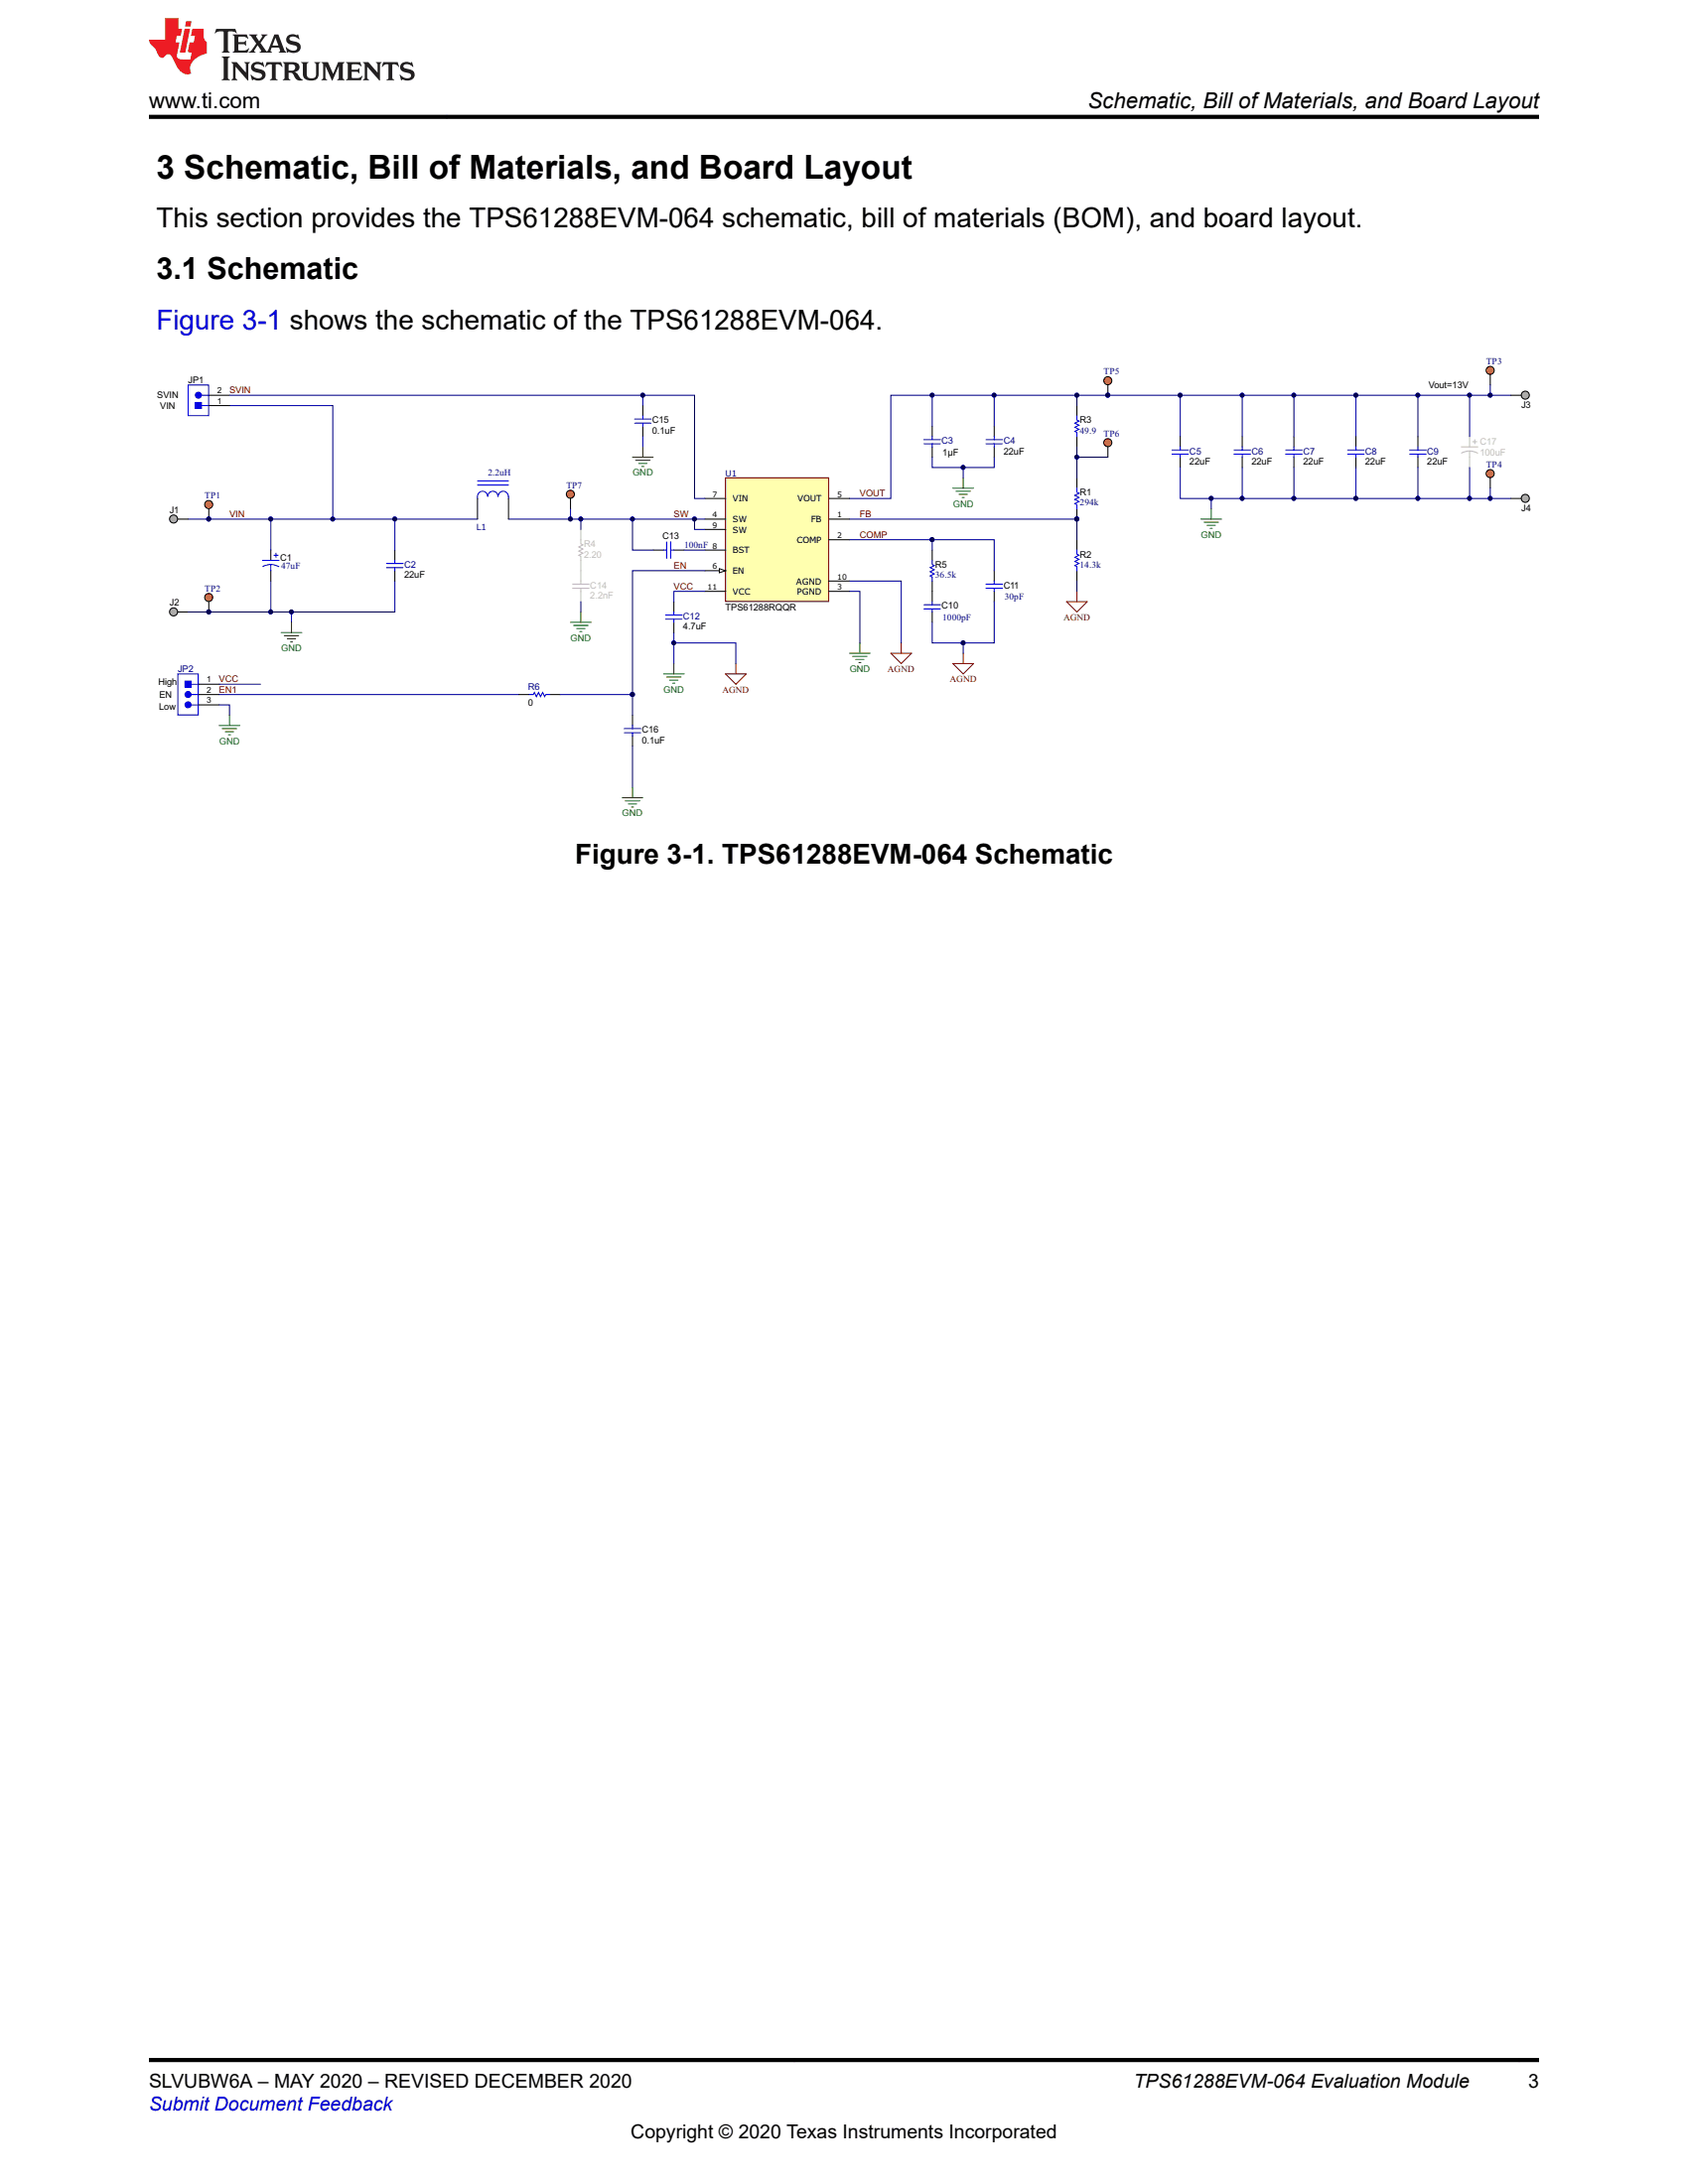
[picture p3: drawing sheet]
<svg xmlns="http://www.w3.org/2000/svg" width="216mm" height="279mm" viewBox="0 0 216 279" stroke-linecap="round" stroke-linejoin="round" font-family="sans-serif">
<path d="M92.8 61.1h13.2v15.8h-13.2z" fill="#ffffaf"/>
<path d="M92.8 61.1h13.2v15.8h-13.2z" fill="none" stroke="#7f0000" stroke-width=".13"/>
<path d="M90.2 75.7h2.6M90.2 63.8h2.6M90.2 66.4h2.6M90.2 67.7h2.6M90.2 70.4h2.6M90.2 73h2.6M106 69.1h2.7" fill="none" stroke="#000" stroke-width=".13"/>
<path d="M92 72.7l.8 .3-.8 .3z" fill="#fff"/>
<path d="M92 72.7l.8 .3-.8 .3zM106 66.4h2.7M106 63.8h2.7M106 74.3h2.7M106 75.7h2.7" fill="none" stroke="#000" stroke-width=".13"/>
<circle cx="22.2" cy="66.4" r=".52" fill="#b1abaf"/>
<g fill="none" stroke="#000" stroke-width=".13">
<path d="M22.7 66.4h1.4"/>
<circle cx="22.2" cy="66.4" r=".52"/>
</g>
<circle cx="22.2" cy="78.3" r=".52" fill="#b1abaf"/>
<g fill="none" stroke="#000" stroke-width=".13">
<path d="M22.7 78.3h1.4"/>
<circle cx="22.2" cy="78.3" r=".52"/>
</g>
<path d="M24.1 49.2h2.6v4h-2.6z" fill="#fff"/>
<path d="M24.1 49.2h2.6v4h-2.6zM25.8 50.6h.9" fill="none" stroke="#00f" stroke-width=".13"/>
<circle cx="25.4" cy="50.6" r=".38" fill="#00f"/>
<g fill="none" stroke="#00f" stroke-width=".13">
<path d="M25.8 51.9h.9"/>
<circle cx="25.4" cy="50.6" r=".38"/>
</g>
<path d="M26.7 51.9h2.7M26.7 50.6h2.7" fill="none" stroke="#000" stroke-width=".13"/>
<path d="M25 51.5h.8v.8h-.8z" fill="#00f"/>
<path d="M25 51.5h.8v.8h-.8zM81.2 53.6h2.1M81.2 54.1h2.1M82.2 53.2v.4M82.2 54.1v.4" fill="none" stroke="#00f" stroke-width=".13"/>
<path d="M73.2 74.7h2.1M73.2 75.3h2.1M74.3 67.7v1.9l.3 .1-.6 .3 .6 .2-.6 .3 .6 .3-.6 .2 .3 .2v3.5M74.3 75.3v1.7" fill="none" stroke="#bfbdbb" stroke-width=".13"/>
<path d="M37.3 79.6v1.3M73 79.6h2.6M74.3 78.3v1.3M36 80.9h2.6M36.4 81.3h1.8M36.8 81.7h1M37.1 82.1h.3M73.4 80h1.8M73.8 80.4h1M74.2 80.8h.2" fill="none" stroke="#007f00" stroke-width=".13"/>
<path d="M82.2 51.9v1.3M82.2 54.5v1.3" fill="none" stroke="#000" stroke-width=".13"/>
<circle cx="195.1" cy="50.6" r=".52" fill="#b1abaf"/>
<g fill="none" stroke="#000" stroke-width=".13">
<path d="M193.3 50.6h1.3"/>
<circle cx="195.1" cy="50.6" r=".52"/>
</g>
<circle cx="195.1" cy="63.8" r=".52" fill="#b1abaf"/>
<g fill="none" stroke="#000" stroke-width=".13">
<path d="M119.2 54.5v1.3M119.2 57.2v1.3M86.2 77v1.3M86.2 79.6v1.3M193.3 63.8h1.3"/>
<circle cx="195.1" cy="63.8" r=".52"/>
</g>
<path d="M118.2 56.2h2.1M118.2 56.8h2.1M119.2 55.8v.4M119.2 56.8v.4M85.1 79.2h2.1M85.1 78.7h2.1M86.2 78.3v.4M86.2 79.2v.4" fill="none" stroke="#00f" stroke-width=".13"/>
<path d="M121.9 62.4h2.6M122.3 62.8h1.8M122.7 63.2h1M123.1 63.6h.2M123.2 61.1v1.3M153.6 66.4h2.6M154 66.8h1.8M154.4 67.2h1M154.8 67.6h.3M154.9 65.1v1.3" fill="none" stroke="#007f00" stroke-width=".13"/>
<path d="M136.4 77h2.7l-1.4 1.3zM137.7 75.7v1.3M121.9 84.9h2.6l-1.3 1.3zM123.2 83.6v1.3" fill="none" stroke="#7f0000" stroke-width=".13"/>
<path d="M22.7 86.2h2.7v5.3h-2.7z" fill="#fff"/>
<path d="M22.7 86.2h2.7v5.3h-2.7zM24.5 88.9h.9" fill="none" stroke="#00f" stroke-width=".13"/>
<circle cx="24.1" cy="88.8" r=".38" fill="#00f"/>
<g fill="none" stroke="#00f" stroke-width=".13">
<path d="M24.5 87.5h.9M24.5 90.2h.9"/>
<circle cx="24.1" cy="88.8" r=".38"/>
</g>
<path d="M25.4 87.5h2.6M25.4 88.9h2.6" fill="none" stroke="#000" stroke-width=".13"/>
<circle cx="24.1" cy="90.2" r=".38" fill="#00f"/>
<circle cx="24.1" cy="90.2" r=".38" fill="none" stroke="#00f" stroke-width=".13"/>
<path d="M25.4 90.2h2.6" fill="none" stroke="#000" stroke-width=".13"/>
<path d="M23.7 87.1h.7v.8h-.7z" fill="#00f"/>
<g fill="none" stroke="#00f" stroke-width=".13">
<path d="M126.1 56.2h2.1M126.1 56.8h2.1M127.2 55.8v.4M127.2 56.8v.4M137.7 53.2v.5l.3 .2-.5 .2 .5 .3-.5 .3 .5 .2-.5 .3 .2 .1v.5M149.9 57.6h2.1M149.9 58.1h2.1M151 57.2v.4M151 58.1v.4M157.8 57.6h2.1M157.8 58.1h2.1M158.9 57.2v.4"/>
<path d="M158.9 58.1v.4M164.4 57.6h2.2M164.4 58.1h2.2M165.5 57.2v.4M165.5 58.1v.4M172.4 57.6h2.1M172.4 58.1h2.1M173.4 57.2v.4M173.4 58.1v.4M180.3 57.6h2.1M180.3 58.1h2.1M181.4 57.2v.4"/>
<path d="M181.4 58.1v.4M49.4 72.1h2.2M49.4 72.6h2.2M50.5 71.7v.4M50.5 72.6v.4M84.9 70.4h.4M85.3 69.3v2.1M85.8 69.3v2.1M85.8 70.4h.4M118.2 77.4h2.1M118.2 77.9h2.1M119.2 71.7v.5l.3 .2-.5 .2 .5 .3-.5 .2 .5 .3-.5 .3 .2 .1v.5"/>
<path d="M119.2 77v.4M119.2 77.9v.4M126.1 74.7h2.1M126.1 75.3h2.1M127.2 74.3v.4M127.2 75.3v.4M23.7 87.1h.7v.8h-.7zM67.7 88.9h.5l.1-.3 .3 .5 .3-.5 .2 .5 .3-.5 .3 .5 .1-.2h.5M79.8 93.2h2.2M79.8 93.7h2.2M80.9 92.8v.4M80.9 93.7v.4"/>
</g>
<g fill="none" stroke="#000" stroke-width=".13">
<path d="M127.2 54.5v1.3M127.2 57.2v1.3M137.7 51.9v1.3M137.7 55.8v1.4M151 55.8v1.4M151 58.5v1.3M158.9 55.8v1.4M158.9 58.5v1.3M165.5 55.8v1.4M165.5 58.5v1.3M173.4 55.8v1.4M173.4 58.5v1.3"/>
<path d="M181.4 55.8v1.4M181.4 58.5v1.3M50.5 70.4v1.3M50.5 73v1.3M83.5 70.4h1.4M86.2 70.4h1.3M119.2 70.4v1.3M119.2 74.3v2.7M119.2 78.3v1.3M127.2 73v1.3M127.2 75.7v1.3M66.4 88.9h1.3"/>
<path d="M70.3 88.9h1.3M80.9 91.5v1.3M80.9 94.1v1.4"/>
</g>
<path d="M92.8 86.2h2.6l-1.3 1.3zM94.1 84.9v1.3M113.9 83.6h2.7l-1.3 1.3zM115.3 82.3v1.3" fill="none" stroke="#7f0000" stroke-width=".13"/>
<g fill="none" stroke="#007f00" stroke-width=".13">
<path d="M80.9 58.5h2.6M81.3 58.9h1.8M81.7 59.3h1.1M82.1 59.7h.3M82.2 57.2v1.3M28 92.8h2.7M28.4 93.2h1.9M28.8 93.6h1.1M29.2 94h.3M29.4 91.5v1.3M84.9 86.2h2.6M85.3 86.6h1.8"/>
<path d="M85.7 87h1M86.1 87.4h.2M86.2 84.9v1.3M108.7 83.6h2.6M109.1 84h1.8M109.5 84.4h1M109.8 84.8h.3M110 82.3v1.3M79.6 102.1h2.6M80 102.5h1.8M80.4 102.8h1M80.8 103.2h.2"/>
<path d="M80.9 100.7v1.4"/>
</g>
<path d="M186.9 57.2h2.1M186.9 58a2.1 2.1 0 0 1 2.1 0M188 55.8v1.4M188 57.7v2.1M188.4 56.5h.5M188.6 56.2v.6" fill="none" stroke="#bfbdbb" stroke-width=".13"/>
<circle cx="26.7" cy="64.5" r=".52" fill="#fd8200"/>
<g fill="none" stroke="#000" stroke-width=".13">
<path d="M26.7 65.1v1.3"/>
<circle cx="26.7" cy="64.5" r=".52"/>
</g>
<circle cx="26.7" cy="66.4" r=".25" fill="#00007f"/>
<circle cx="26.7" cy="66.4" r=".25" fill="none" stroke="#00007f" stroke-width=".13"/>
<circle cx="26.7" cy="66.4" r=".25" fill="#00007f"/>
<circle cx="26.7" cy="66.4" r=".25" fill="none" stroke="#00007f" stroke-width=".13"/>
<circle cx="26.7" cy="76.4" r=".52" fill="#fd8200"/>
<g fill="none" stroke="#000" stroke-width=".13">
<path d="M26.7 77v1.3"/>
<circle cx="26.7" cy="76.4" r=".52"/>
</g>
<circle cx="26.7" cy="78.3" r=".25" fill="#00007f"/>
<circle cx="26.7" cy="78.3" r=".25" fill="none" stroke="#00007f" stroke-width=".13"/>
<circle cx="26.7" cy="78.3" r=".25" fill="#00007f"/>
<circle cx="26.7" cy="78.3" r=".25" fill="none" stroke="#00007f" stroke-width=".13"/>
<circle cx="190.6" cy="47.4" r=".52" fill="#fd8200"/>
<g fill="none" stroke="#000" stroke-width=".13">
<path d="M190.6 47.9v1.3"/>
<circle cx="190.6" cy="47.4" r=".52"/>
</g>
<circle cx="190.6" cy="60.6" r=".52" fill="#fd8200"/>
<g fill="none" stroke="#000" stroke-width=".13">
<path d="M190.6 61.1v1.3"/>
<circle cx="190.6" cy="60.6" r=".52"/>
</g>
<circle cx="141.7" cy="48.7" r=".52" fill="#fd8200"/>
<g fill="none" stroke="#000" stroke-width=".13">
<path d="M141.7 49.2v1.4"/>
<circle cx="141.7" cy="48.7" r=".52"/>
</g>
<circle cx="141.7" cy="50.6" r=".25" fill="#00007f"/>
<circle cx="141.7" cy="50.6" r=".25" fill="none" stroke="#00007f" stroke-width=".13"/>
<circle cx="141.7" cy="50.6" r=".25" fill="#00007f"/>
<circle cx="141.7" cy="50.6" r=".25" fill="none" stroke="#00007f" stroke-width=".13"/>
<circle cx="141.7" cy="56.6" r=".52" fill="#fd8200"/>
<g fill="none" stroke="#000" stroke-width=".13">
<path d="M141.7 57.2v1.3"/>
<circle cx="141.7" cy="56.6" r=".52"/>
</g>
<circle cx="73" cy="63.2" r=".52" fill="#fd8200"/>
<g fill="none" stroke="#000" stroke-width=".13">
<path d="M34.6 70.4v1.3M34.6 73v1.3M61.1 63.8v2.6M65 63.8v2.6M73 63.8v1.3M137.7 61.1v1.3M137.7 65.1v1.3"/>
<circle cx="73" cy="63.2" r=".52"/>
</g>
<path d="M33.6 71.7h2.1M33.6 72.5a2.1 2.1 0 0 1 2.1 0M34.6 72.2v.8M35 71h.6M35.3 70.8v.5M61.1 62.1h3.9M61.1 61.5h3.9M62.4 63.5a.67 .67 0 0 0-.8-.6 .67 .67 0 0 0-.5 .9M63.7 63.5a.65 .65 0 0 0-.7-.7 .65 .65 0 0 0-.6 .7M63.7 63.5a.65 .65 0 0 1 .7-.7 .65 .65 0 0 1 .6 .7v.3" fill="none" stroke="#00f" stroke-width=".13"/>
<circle cx="137.7" cy="66.4" r=".25" fill="#00007f"/>
<circle cx="137.7" cy="66.4" r=".25" fill="none" stroke="#00007f" stroke-width=".13"/>
<path d="M137.7 62.4v.6l.3 .1-.5 .3 .5 .2-.5 .3 .5 .3-.5 .2 .2 .2v.5" fill="none" stroke="#00f" stroke-width=".13"/>
<circle cx="137.7" cy="66.4" r=".25" fill="#00007f"/>
<g fill="none" stroke="#00007f" stroke-width=".13">
<path d="M88.8 66.4v1.3h1.4"/>
<circle cx="137.7" cy="66.4" r=".25"/>
</g>
<path d="M137.7 69.1v1.3M137.7 73v1.3" fill="none" stroke="#000" stroke-width=".13"/>
<path d="M137.7 70.4v.5l.3 .1-.5 .3 .5 .3-.5 .2 .5 .3-.5 .3 .2 .1v.5" fill="none" stroke="#00f" stroke-width=".13"/>
<circle cx="88.8" cy="66.4" r=".25" fill="#00007f"/>
<g fill="none" stroke="#00007f" stroke-width=".13">
<path d="M74.3 66.4v1.3"/>
<circle cx="88.8" cy="66.4" r=".25"/>
</g>
<circle cx="74.3" cy="66.4" r=".25" fill="#00007f"/>
<g fill="none" stroke="#00007f" stroke-width=".13">
<path d="M82.2 50.6v1.3M82.2 55.8v1.4M74.3 77v1.3"/>
<circle cx="74.3" cy="66.4" r=".25"/>
</g>
<circle cx="82.2" cy="50.6" r=".25" fill="#00007f"/>
<g fill="none" stroke="#00007f" stroke-width=".13">
<path d="M29.4 51.9h13.2v14.5"/>
<circle cx="82.2" cy="50.6" r=".25"/>
</g>
<circle cx="42.6" cy="66.4" r=".25" fill="#00007f"/>
<g fill="none" stroke="#00007f" stroke-width=".13">
<path d="M50.5 74.3v4h-26.4"/>
<circle cx="42.6" cy="66.4" r=".25"/>
</g>
<circle cx="26.7" cy="78.3" r=".25" fill="#00007f"/>
<circle cx="26.7" cy="78.3" r=".25" fill="none" stroke="#00007f" stroke-width=".13"/>
<circle cx="34.6" cy="78.3" r=".25" fill="#00007f"/>
<circle cx="34.6" cy="78.3" r=".25" fill="none" stroke="#00007f" stroke-width=".13"/>
<circle cx="37.3" cy="78.3" r=".25" fill="#00007f"/>
<g fill="none" stroke="#00007f" stroke-width=".13">
<path d="M34.6 66.4v4"/>
<circle cx="37.3" cy="78.3" r=".25"/>
</g>
<circle cx="34.6" cy="66.4" r=".25" fill="#00007f"/>
<g fill="none" stroke="#00007f" stroke-width=".13">
<path d="M34.6 74.3v4"/>
<circle cx="34.6" cy="66.4" r=".25"/>
</g>
<circle cx="34.6" cy="78.3" r=".25" fill="#00007f"/>
<g fill="none" stroke="#00007f" stroke-width=".13">
<path d="M37.3 78.3v1.3"/>
<circle cx="34.6" cy="78.3" r=".25"/>
</g>
<circle cx="37.3" cy="78.3" r=".25" fill="#00007f"/>
<g fill="none" stroke="#00007f" stroke-width=".13">
<path d="M80.9 66.4v4h2.6M87.5 70.4h2.7"/>
<circle cx="37.3" cy="78.3" r=".25"/>
</g>
<circle cx="80.9" cy="66.4" r=".25" fill="#00007f"/>
<g fill="none" stroke="#00007f" stroke-width=".13">
<path d="M151 50.6v5.2"/>
<circle cx="80.9" cy="66.4" r=".25"/>
</g>
<circle cx="150.9" cy="50.6" r=".25" fill="#00007f"/>
<g fill="none" stroke="#00007f" stroke-width=".13">
<path d="M127.2 50.6v3.9"/>
<circle cx="150.9" cy="50.6" r=".25"/>
</g>
<circle cx="127.1" cy="50.6" r=".25" fill="#00007f"/>
<g fill="none" stroke="#00007f" stroke-width=".13">
<path d="M154.9 63.8v1.3"/>
<circle cx="127.1" cy="50.6" r=".25"/>
</g>
<circle cx="154.9" cy="63.8" r=".25" fill="#00007f"/>
<g fill="none" stroke="#00007f" stroke-width=".13">
<path d="M165.5 50.6v5.2"/>
<circle cx="154.9" cy="63.8" r=".25"/>
</g>
<circle cx="165.5" cy="50.6" r=".25" fill="#00007f"/>
<g fill="none" stroke="#00007f" stroke-width=".13">
<path d="M158.9 50.6v5.2"/>
<circle cx="165.5" cy="50.6" r=".25"/>
</g>
<circle cx="158.9" cy="50.6" r=".25" fill="#00007f"/>
<g fill="none" stroke="#00007f" stroke-width=".13">
<path d="M158.9 59.8v4"/>
<circle cx="158.9" cy="50.6" r=".25"/>
</g>
<circle cx="158.9" cy="63.8" r=".25" fill="#00007f"/>
<g fill="none" stroke="#00007f" stroke-width=".13">
<path d="M165.5 63.8h27.8"/>
<circle cx="158.9" cy="63.8" r=".25"/>
</g>
<circle cx="165.5" cy="63.8" r=".25" fill="#00007f"/>
<circle cx="165.5" cy="63.8" r=".25" fill="none" stroke="#00007f" stroke-width=".13"/>
<circle cx="173.4" cy="63.8" r=".25" fill="#00007f"/>
<circle cx="173.4" cy="63.8" r=".25" fill="none" stroke="#00007f" stroke-width=".13"/>
<circle cx="181.3" cy="63.8" r=".25" fill="#00007f"/>
<circle cx="181.3" cy="63.8" r=".25" fill="none" stroke="#00007f" stroke-width=".13"/>
<circle cx="188" cy="63.8" r=".25" fill="#00007f"/>
<circle cx="188" cy="63.8" r=".25" fill="none" stroke="#00007f" stroke-width=".13"/>
<circle cx="190.6" cy="63.8" r=".25" fill="#00007f"/>
<g fill="none" stroke="#00007f" stroke-width=".13">
<path d="M190.6 62.4v1.4"/>
<circle cx="190.6" cy="63.8" r=".25"/>
</g>
<circle cx="190.6" cy="63.8" r=".25" fill="#00007f"/>
<g fill="none" stroke="#00007f" stroke-width=".13">
<path d="M119.2 50.6v3.9"/>
<circle cx="190.6" cy="63.8" r=".25"/>
</g>
<circle cx="119.2" cy="50.6" r=".25" fill="#00007f"/>
<g fill="none" stroke="#00007f" stroke-width=".13">
<path d="M123.2 59.8v1.3"/>
<circle cx="119.2" cy="50.6" r=".25"/>
</g>
<circle cx="123.2" cy="59.8" r=".25" fill="#00007f"/>
<g fill="none" stroke="#00007f" stroke-width=".13">
<path d="M137.7 50.6v1.3M137.7 74.3v1.4"/>
<circle cx="123.2" cy="59.8" r=".25"/>
</g>
<circle cx="137.7" cy="50.6" r=".25" fill="#00007f"/>
<g fill="none" stroke="#00007f" stroke-width=".13">
<path d="M137.7 66.4v2.7"/>
<circle cx="137.7" cy="50.6" r=".25"/>
</g>
<circle cx="137.7" cy="66.4" r=".25" fill="#00007f"/>
<g fill="none" stroke="#00007f" stroke-width=".13">
<path d="M108.7 66.4h29"/>
<circle cx="137.7" cy="66.4" r=".25"/>
</g>
<circle cx="137.7" cy="66.4" r=".25" fill="#00007f"/>
<g fill="none" stroke="#00007f" stroke-width=".13">
<path d="M173.4 50.6v5.2"/>
<circle cx="137.7" cy="66.4" r=".25"/>
</g>
<circle cx="173.4" cy="50.6" r=".25" fill="#00007f"/>
<g fill="none" stroke="#00007f" stroke-width=".13">
<path d="M173.4 59.8v4"/>
<circle cx="173.4" cy="50.6" r=".25"/>
</g>
<circle cx="173.4" cy="63.8" r=".25" fill="#00007f"/>
<g fill="none" stroke="#00007f" stroke-width=".13">
<path d="M119.2 69.1h8v3.9"/>
<circle cx="173.4" cy="63.8" r=".25"/>
</g>
<circle cx="119.2" cy="69" r=".25" fill="#00007f"/>
<g fill="none" stroke="#00007f" stroke-width=".13">
<path d="M108.7 69.1h10.5"/>
<circle cx="119.2" cy="69" r=".25"/>
</g>
<circle cx="119.2" cy="69" r=".25" fill="#00007f"/>
<g fill="none" stroke="#00007f" stroke-width=".13">
<path d="M119.2 69.1v1.3"/>
<circle cx="119.2" cy="69" r=".25"/>
</g>
<circle cx="119.2" cy="69" r=".25" fill="#00007f"/>
<g fill="none" stroke="#00007f" stroke-width=".13">
<path d="M86.2 80.9v4"/>
<circle cx="119.2" cy="69" r=".25"/>
</g>
<circle cx="86.2" cy="82.2" r=".25" fill="#00007f"/>
<g fill="none" stroke="#00007f" stroke-width=".13">
<path d="M190.6 49.2v1.4"/>
<circle cx="86.2" cy="82.2" r=".25"/>
</g>
<circle cx="190.6" cy="50.6" r=".25" fill="#00007f"/>
<g fill="none" stroke="#00007f" stroke-width=".13">
<path d="M90.2 73h-9.3v15.9"/>
<circle cx="190.6" cy="50.6" r=".25"/>
</g>
<circle cx="80.9" cy="88.8" r=".25" fill="#00007f"/>
<g fill="none" stroke="#00007f" stroke-width=".13">
<path d="M50.5 66.4v4"/>
<circle cx="80.9" cy="88.8" r=".25"/>
</g>
<circle cx="50.5" cy="66.4" r=".25" fill="#00007f"/>
<g fill="none" stroke="#00007f" stroke-width=".13">
<path d="M28 87.5h5.3M80.9 88.9v2.6"/>
<circle cx="50.5" cy="66.4" r=".25"/>
</g>
<circle cx="80.9" cy="88.8" r=".25" fill="#00007f"/>
<g fill="none" stroke="#00007f" stroke-width=".13">
<path d="M71.6 88.9h9.3M80.9 95.5v5.2"/>
<circle cx="80.9" cy="88.8" r=".25"/>
</g>
<circle cx="80.9" cy="88.8" r=".25" fill="#00007f"/>
<g fill="none" stroke="#00007f" stroke-width=".13">
<path d="M108.7 74.3h6.6v8M123.2 82.3v1.3"/>
<circle cx="80.9" cy="88.8" r=".25"/>
</g>
<circle cx="123.2" cy="82.2" r=".25" fill="#00007f"/>
<g fill="none" stroke="#00007f" stroke-width=".13">
<path d="M181.4 50.6v5.2"/>
<circle cx="123.2" cy="82.2" r=".25"/>
</g>
<circle cx="181.3" cy="50.6" r=".25" fill="#00007f"/>
<g fill="none" stroke="#00007f" stroke-width=".13">
<path d="M181.4 59.8v4"/>
<circle cx="181.3" cy="50.6" r=".25"/>
</g>
<circle cx="181.3" cy="63.8" r=".25" fill="#00007f"/>
<g fill="none" stroke="#00007f" stroke-width=".13">
<path d="M73 65.1v1.3"/>
<circle cx="181.3" cy="63.8" r=".25"/>
</g>
<circle cx="73" cy="66.4" r=".25" fill="#00007f"/>
<g fill="none" stroke="#00007f" stroke-width=".13">
<path d="M137.7 57.2v3.9"/>
<circle cx="73" cy="66.4" r=".25"/>
</g>
<circle cx="137.7" cy="58.5" r=".25" fill="#00007f"/>
<g fill="none" stroke="#00007f" stroke-width=".13">
<path d="M137.7 58.5h4"/>
<circle cx="137.7" cy="58.5" r=".25"/>
</g>
<circle cx="137.7" cy="58.5" r=".25" fill="#00007f"/>
<g fill="none" stroke="#00007f" stroke-width=".13">
<path d="M29.4 50.6h59.4v13.2h1.4M28 90.2h1.4v1.3M28 88.9h38.4"/>
<circle cx="137.7" cy="58.5" r=".25"/>
</g>
<circle cx="82.2" cy="50.6" r=".25" fill="#00007f"/>
<g fill="none" stroke="#00007f" stroke-width=".13">
<path d="M86.2 82.3h7.9v2.6"/>
<circle cx="82.2" cy="50.6" r=".25"/>
</g>
<circle cx="86.2" cy="82.2" r=".25" fill="#00007f"/>
<g fill="none" stroke="#00007f" stroke-width=".13">
<path d="M193.3 50.6h-79.4v13.2h-5.2M90.2 75.7h-4v1.3M108.7 75.7h1.3v6.6"/>
<circle cx="86.2" cy="82.2" r=".25"/>
</g>
<circle cx="190.6" cy="50.6" r=".25" fill="#00007f"/>
<circle cx="190.6" cy="50.6" r=".25" fill="none" stroke="#00007f" stroke-width=".13"/>
<circle cx="188" cy="50.6" r=".25" fill="#00007f"/>
<circle cx="188" cy="50.6" r=".25" fill="none" stroke="#00007f" stroke-width=".13"/>
<circle cx="181.3" cy="50.6" r=".25" fill="#00007f"/>
<circle cx="181.3" cy="50.6" r=".25" fill="none" stroke="#00007f" stroke-width=".13"/>
<circle cx="173.4" cy="50.6" r=".25" fill="#00007f"/>
<circle cx="173.4" cy="50.6" r=".25" fill="none" stroke="#00007f" stroke-width=".13"/>
<circle cx="165.5" cy="50.6" r=".25" fill="#00007f"/>
<circle cx="165.5" cy="50.6" r=".25" fill="none" stroke="#00007f" stroke-width=".13"/>
<circle cx="158.9" cy="50.6" r=".25" fill="#00007f"/>
<circle cx="158.9" cy="50.6" r=".25" fill="none" stroke="#00007f" stroke-width=".13"/>
<circle cx="150.9" cy="50.6" r=".25" fill="#00007f"/>
<circle cx="150.9" cy="50.6" r=".25" fill="none" stroke="#00007f" stroke-width=".13"/>
<circle cx="141.7" cy="50.6" r=".25" fill="#00007f"/>
<circle cx="141.7" cy="50.6" r=".25" fill="none" stroke="#00007f" stroke-width=".13"/>
<circle cx="137.7" cy="50.6" r=".25" fill="#00007f"/>
<circle cx="137.7" cy="50.6" r=".25" fill="none" stroke="#00007f" stroke-width=".13"/>
<circle cx="127.1" cy="50.6" r=".25" fill="#00007f"/>
<circle cx="127.1" cy="50.6" r=".25" fill="none" stroke="#00007f" stroke-width=".13"/>
<circle cx="119.2" cy="50.6" r=".25" fill="#00007f"/>
<g fill="none" stroke="#00007f" stroke-width=".13">
<path d="M127.2 77v5.3h-8v-2.7"/>
<circle cx="119.2" cy="50.6" r=".25"/>
</g>
<circle cx="123.2" cy="82.2" r=".25" fill="#00007f"/>
<g fill="none" stroke="#00007f" stroke-width=".13">
<path d="M119.2 58.5v1.3h8v-1.3"/>
<circle cx="123.2" cy="82.2" r=".25"/>
</g>
<circle cx="123.2" cy="59.8" r=".25" fill="#00007f"/>
<g fill="none" stroke="#00007f" stroke-width=".13">
<path d="M151 59.8v4h14.5v-4"/>
<circle cx="123.2" cy="59.8" r=".25"/>
</g>
<circle cx="165.5" cy="63.8" r=".25" fill="#00007f"/>
<circle cx="165.5" cy="63.8" r=".25" fill="none" stroke="#00007f" stroke-width=".13"/>
<circle cx="158.9" cy="63.8" r=".25" fill="#00007f"/>
<circle cx="158.9" cy="63.8" r=".25" fill="none" stroke="#00007f" stroke-width=".13"/>
<circle cx="154.9" cy="63.8" r=".25" fill="#00007f"/>
<g fill="none" stroke="#00007f" stroke-width=".13">
<path d="M65 66.4h25.2"/>
<circle cx="154.9" cy="63.8" r=".25"/>
</g>
<circle cx="73" cy="66.4" r=".25" fill="#00007f"/>
<circle cx="73" cy="66.4" r=".25" fill="none" stroke="#00007f" stroke-width=".13"/>
<circle cx="74.3" cy="66.4" r=".25" fill="#00007f"/>
<circle cx="74.3" cy="66.4" r=".25" fill="none" stroke="#00007f" stroke-width=".13"/>
<circle cx="80.9" cy="66.4" r=".25" fill="#00007f"/>
<circle cx="80.9" cy="66.4" r=".25" fill="none" stroke="#00007f" stroke-width=".13"/>
<circle cx="88.8" cy="66.4" r=".25" fill="#00007f"/>
<g fill="none" stroke="#00007f" stroke-width=".13">
<path d="M188 59.8v4"/>
<circle cx="88.8" cy="66.4" r=".25"/>
</g>
<circle cx="188" cy="63.8" r=".25" fill="#00007f"/>
<g fill="none" stroke="#00007f" stroke-width=".13">
<path d="M188 50.6v5.2"/>
<circle cx="188" cy="63.8" r=".25"/>
</g>
<circle cx="188" cy="50.6" r=".25" fill="#00007f"/>
<g fill="none" stroke="#00007f" stroke-width=".13">
<path d="M24.1 66.4h37"/>
<circle cx="188" cy="50.6" r=".25"/>
</g>
<circle cx="26.7" cy="66.4" r=".25" fill="#00007f"/>
<circle cx="26.7" cy="66.4" r=".25" fill="none" stroke="#00007f" stroke-width=".13"/>
<circle cx="34.6" cy="66.4" r=".25" fill="#00007f"/>
<circle cx="34.6" cy="66.4" r=".25" fill="none" stroke="#00007f" stroke-width=".13"/>
<circle cx="42.6" cy="66.4" r=".25" fill="#00007f"/>
<circle cx="42.6" cy="66.4" r=".25" fill="none" stroke="#00007f" stroke-width=".13"/>
<circle cx="50.5" cy="66.4" r=".25" fill="#00007f"/>
<circle cx="50.5" cy="66.4" r=".25" fill="none" stroke="#00007f" stroke-width=".13"/>
<path d="M27.7 3.7l-.2 .5v.1a1.04 1.04 0 0 1 1.1-.3v2.4l-.2 .3h1l-.2-.3v-2.2a.58 .58 0 0 1 .7-.1l.4 .1-.2-.5zM29.8 4.4l.2 .2v.2v1.6v.1l-.2 .2h1.9l.2-.5h-.1a1.17 1.17 0 0 1-1.3 .2v-.7h.6l.4 .1v-.6l-.4 .2h-.6v-.6v-.1h.2a1 1 0 0 1 1 .3l.1-.1-.2-.5zM31.8 4.4l1 1.2-.6 .8-.4 .3h.9l-.2-.2 .4-.7 .5 .7-.2 .2h1.6l-.2-.2 .1-.4h1l.1 .4-.1 .2h.9l-.2-.3-.8-2h-.5l-.7 1.9-.3 .3-.8-1.1 .5-.7 .4-.4h-.8l.2 .2-.5 .7-.3-.7 .1-.2zM35.2 4.8l.4 1h-.8zM36.8 4.6a.65 .65 0 0 0-.2 .7 .65 .65 0 0 0 .6 .4l.7 .2 .1 .2a.52 .52 0 0 1-.8 .3l-.6-.4h-.1l.2 .7 .2-.1a1.16 1.16 0 0 0 1.5-.2 .7 .7 0 0 0-.6-1.1l-.6-.1-.2-.2 .1-.2a.85 .85 0 0 1 1.1 .3l.1-.1-.2-.6-.1 .1h-.2a1.05 1.05 0 0 0-1 .1zM28.4 7.2l.2 .2v.2v2.3v.2l-.2 .2h1l-.2-.2v-.2v-2.3v-.2l.2-.2zM29.6 7.9l.2 .4v1.6v.2l-.2 .2h.8l-.3-.4v-1.4l1.7 1.8v-2l.2-.4h-.8l.2 .3 .1 1.1-1.2-1.4zM32.3 8.1a.65 .65 0 0 0-.2 .7 .65 .65 0 0 0 .7 .4l.6 .2 .1 .3a.6 .6 0 0 1-1 .2l-.4-.4-.1 .1 .2 .7 .2-.1a1.16 1.16 0 0 0 1.5-.3 .7 .7 0 0 0-.6-1l-.6-.2-.2-.2 .1-.2a.85 .85 0 0 1 1.2 .3v-.1l-.2-.6-.1 .1h-.2a1.07 1.07 0 0 0-1 .1zM34.1 7.9l-.2 .6 .1 .1a.63 .63 0 0 1 .7-.4l.1 1.7-.1 .2-.2 .2h1l-.2-.2v-.2v-1.7a.66 .66 0 0 1 .8 .4v-.1l-.1-.6zM36.2 7.9l.2 .3v.1v1.6v.2l-.2 .2h.9l-.2-.2v-.8h.3a.87 .87 0 0 1 .6 .7 .64 .64 0 0 0 .9 .2l-.4-.3a1.1 1.1 0 0 0-.6-.7 .61 .61 0 0 0 .6-.6 .61 .61 0 0 0-.5-.6zM36.9 8.3a.82 .82 0 0 1 .8 .1 .42 .42 0 0 1 0 .4 .42 .42 0 0 1-.4 .2h-.4zM38.5 7.9l.2 .3v.1v1.2a.87 .87 0 0 0 1.1 .8 .8 .8 0 0 0 1-.8v-1.3l.2-.3h-.8l.2 .4v1.2a.61 .61 0 0 1-.5 .6 .61 .61 0 0 1-.6-.4l-.1-1.4 .1-.1 .2-.3zM41.1 7.9l.2 .3v.1v1.6l-.2 .4h.7l-.2-.4v-1.5l.9 1.9 .8-1.9v1.5l-.2 .4h1l-.2-.2-.1-.2v-1.6l.1-.1 .2-.3h-.8l-.7 1.6-.7-1.6zM44.3 7.9l.2 .3v.1v1.6v.2l-.2 .2h1.9l.2-.6h-.1a1.17 1.17 0 0 1-1.3 .3v-.8h.6l.4 .2v-.7l-.4 .2h-.6v-.5v-.1l.2-.1a1.01 1.01 0 0 1 1 .3h.1l-.2-.6zM46.4 7.9l.3 .4v1.6l-.1 .2-.2 .2h.8l-.2-.4v-1.4l1.6 1.8v-2l.2-.4h-.7l.2 .3v1.1l-1.2-1.4zM49 7.9l-.2 .6 .1 .1a.63 .63 0 0 1 .8-.4v1.7v.2l-.3 .2h1l-.2-.2v-.2v-1.7a.66 .66 0 0 1 .8 .4l.1-.1-.2-.6zM51.4 8.1a.65 .65 0 0 0-.2 .7 .65 .65 0 0 0 .6 .4l.6 .2 .2 .3a.6 .6 0 0 1-1 .2l-.4-.4-.1 .1 .2 .7 .2-.1a1.16 1.16 0 0 0 1.5-.3 .7 .7 0 0 0-.7-1l-.6-.2-.1-.2v-.2a.86 .86 0 0 1 1.2 .3l.1-.1-.2-.6-.2 .1h-.1a1.06 1.06 0 0 0-1 .1z" fill="#231f20"/>
<path d="M21.1 2.3v2.8h-2a1.67 1.67 0 0 0 .7 1.1l.2 .2a1.21 1.21 0 0 0 .7 1l.2-.1a.59 .59 0 0 1 .6-.3 .59 .59 0 0 1 .5 .3l.2 .4a2.42 2.42 0 0 0 1.7 1.8l.6-.1a1.48 1.48 0 0 1 .6-1.9l.8-.5 .6-.2v-1.4a.91 .91 0 0 1-.5-.8v-.9h-1.4l-.2 .9h.5l-.1 .8h-.5l-.2 1v.3h.4l-.2 .9a3.3 3.3 0 0 1-1.5-.1l-.2-.2v-.3l.3-1.6h-.5l.2-.8h.5l.2-.9h-.5v-1.4zM23.6 3.7l-.6 3h.7l.6-3zM23.8 2.7l-.1 .7h.7l.1-.7z" fill="#ed1c24"/>
<path d="M19 15h177.8M19.1 263.5h177.8" fill="none" stroke="#000" stroke-width=".53"/>
<text font-size="4.2" x="20" y="22.9">3 Schematic, Bill of Materials, and Board Layout</text>
<text font-size="3.9" x="20" y="35.7">3.1 Schematic</text>
<g font-size="3.5">
<text x="20" y="29.1">This section provides the TPS61288EVM-064 schematic, bill of materials (BOM), and board layout.</text>
<text x="73.5" y="110.5">Figure 3-1. TPS61288EVM-064 Schematic</text>
</g>
<text font-size="3.5" fill="#00f" x="20" y="42.2">Figure 3-1 shows the schematic of the TPS61288EVM-064.</text>
<g font-size="2.8">
<text x="19" y="13.8">www.ti.com</text>
<text x="139.1" y="13.8">Schematic, Bill of Materials, and Board Layout</text>
</g>
<g font-size="2.5">
<text x="19" y="267.1">SLVUBW6A – MAY 2020 – REVISED DECEMBER 2020</text>
<text x="145" y="267.1">TPS61288EVM-064 Evaluation Module</text>
<text x="195.5" y="267.1">3</text>
<text x="80.7" y="273.5">Copyright © 2020 Texas Instruments Incorporated</text>
</g>
<text font-size="2.5" fill="#00f" x="19" y="270">Submit Document Feedback</text>
<g font-size="1.2" fill="#00007f">
<text x="141.2" y="47.9">TP5</text>
<text x="190.1" y="46.6">TP3</text>
<text x="120.4" y="56.8">C3</text>
<text x="128.4" y="56.8">C4</text>
<text x="138.1" y="55.5">49.9</text>
<text x="141.2" y="55.9">TP6</text>
<text x="152.1" y="58.1">C5</text>
<text x="160.1" y="58.1">C6</text>
<text x="166.7" y="58.1">C7</text>
<text x="174.6" y="58.1">C8</text>
<text x="182.5" y="58.1">C9</text>
<text x="190.1" y="59.8">TP4</text>
<text x="26.2" y="63.8">TP1</text>
<text x="62.4" y="60.9">2.2uH</text>
<text x="72.4" y="62.5">TP7</text>
<text x="138.1" y="64.7">294k</text>
<text x="87.5" y="70.1">100nF</text>
<text x="26.2" y="75.7">TP2</text>
<text x="35.9" y="72.7">47uF</text>
<text x="51.7" y="72.6">C2</text>
<text x="119.6" y="74">36.5k</text>
<text x="128.5" y="76.7">30pF</text>
<text x="138.1" y="72.6">14.3k</text>
<text x="87.4" y="79.2">C12</text>
<text x="120.5" y="79.4">1000pF</text>
<text x="22.7" y="86">JP2</text>
<text x="67.6" y="88.2">R6</text>
</g>
<g font-size="1.2">
<text x="20.1" y="51">SVIN</text>
<text x="20.5" y="52.3">VIN</text>
<text x="24.1" y="49">JP1</text>
<text x="182.7" y="49.7">Vout=13V</text>
<text x="194.6" y="52.2">J3</text>
<text x="83.4" y="55.5">0.1uF</text>
<text x="83.4" y="54.2">C15</text>
<text x="120.5" y="58.2">1µF</text>
<text x="128.4" y="58.1">22uF</text>
<text x="138.1" y="54.2">R3</text>
<text x="152.1" y="59.4">22uF</text>
<text x="160.1" y="59.4">22uF</text>
<text x="166.7" y="59.4">22uF</text>
<text x="174.6" y="59.4">22uF</text>
<text x="182.5" y="59.4">22uF</text>
<text x="21.7" y="65.6">J1</text>
<text x="138.1" y="63.4">R1</text>
<text x="194.6" y="65.4">J4</text>
<text x="35.8" y="71.7">C1</text>
<text x="84.7" y="68.9">C13</text>
<text x="138.1" y="71.3">R2</text>
<text x="21.7" y="77.5">J2</text>
<text x="51.7" y="74">22uF</text>
<text x="119.6" y="72.6">R5</text>
<text x="120.4" y="77.9">C10</text>
<text x="128.4" y="75.3">C11</text>
<text x="87.4" y="80.6">4.7uF</text>
<text x="92.8" y="78">TPS61288RQQR</text>
<text x="20.2" y="87.7">High</text>
<text x="20.4" y="89.3">EN</text>
<text x="20.3" y="90.8">Low</text>
<text x="67.6" y="90.3">0</text>
<text x="82.1" y="93.8">C16</text>
<text x="82.1" y="95.1">0.1uF</text>
</g>
<g font-size="1.2" fill="#7f0000">
<text x="29.3" y="50.3">SVIN</text>
<text x="110" y="63.5">VOUT</text>
<text x="29.3" y="66.2">VIN</text>
<text x="86.2" y="66.2">SW</text>
<text x="110" y="66.2">FB</text>
<text x="110" y="68.8">COMP</text>
<text x="86.2" y="75.4">VCC</text>
<text x="86.2" y="72.8">EN</text>
<text x="136" y="79.4">AGND</text>
<text x="28" y="87.3">VCC</text>
<text x="28" y="88.6">EN1</text>
<text x="92.4" y="88.6">AGND</text>
<text x="113.5" y="86">AGND</text>
<text x="121.5" y="87.3">AGND</text>
</g>
<g font-size="1.2" fill="#bfbdbb">
<text x="189.3" y="58.2">100uF</text>
<text x="189.3" y="56.9">C17</text>
<text x="74.7" y="70">R4</text>
<text x="74.7" y="71.3">2.20</text>
<text x="75.5" y="76.6">2.2nF</text>
<text x="75.5" y="75.3">C14</text>
</g>
<g font-size="1.2" fill="#007f00">
<text x="80.9" y="60.9">GND</text>
<text x="121.9" y="64.8">GND</text>
<text x="153.6" y="68.8">GND</text>
<text x="36" y="83.3">GND</text>
<text x="73" y="82">GND</text>
<text x="84.9" y="88.6">GND</text>
<text x="108.7" y="86">GND</text>
<text x="28" y="95.2">GND</text>
<text x="79.6" y="104.4">GND</text>
</g>
<g font-size="1.1">
<text x="27.8" y="51.7">1</text>
<text x="27.8" y="50.4">2</text>
<text x="93.7" y="64.2">VIN</text>
<text x="102" y="64.2">VOUT</text>
<text x="93.7" y="66.8">SW</text>
<text x="93.7" y="68.2">SW</text>
<text x="93.7" y="70.8">BST</text>
<text x="101.9" y="69.5">COMP</text>
<text x="103.7" y="66.8">FB</text>
<text x="93.7" y="76.1">VCC</text>
<text x="93.7" y="73.4">EN</text>
<text x="101.8" y="74.8">AGND</text>
<text x="101.9" y="76.1">PGND</text>
<text x="26.5" y="87.3">1</text>
<text x="26.5" y="88.6">2</text>
<text x="26.5" y="89.9">3</text>
</g>
<g font-size="1.1" fill="#00007f">
<text x="92.8" y="60.9">U1</text>
<text x="60.9" y="67.8">L1</text>
</g>
<g font-size="1">
<text x="91.1" y="63.6">7</text>
<text x="107.1" y="63.6">5</text>
<text x="91.1" y="70.2">8</text>
<text x="91.1" y="66.2">4</text>
<text x="91.1" y="67.5">9</text>
<text x="107.1" y="66.2">1</text>
<text x="107.1" y="68.9">2</text>
<text x="90.5" y="75.5">11</text>
<text x="91.1" y="72.8">6</text>
<text x="107.1" y="74.1">10</text>
<text x="107.1" y="75.5">3</text>
</g>
</svg>
